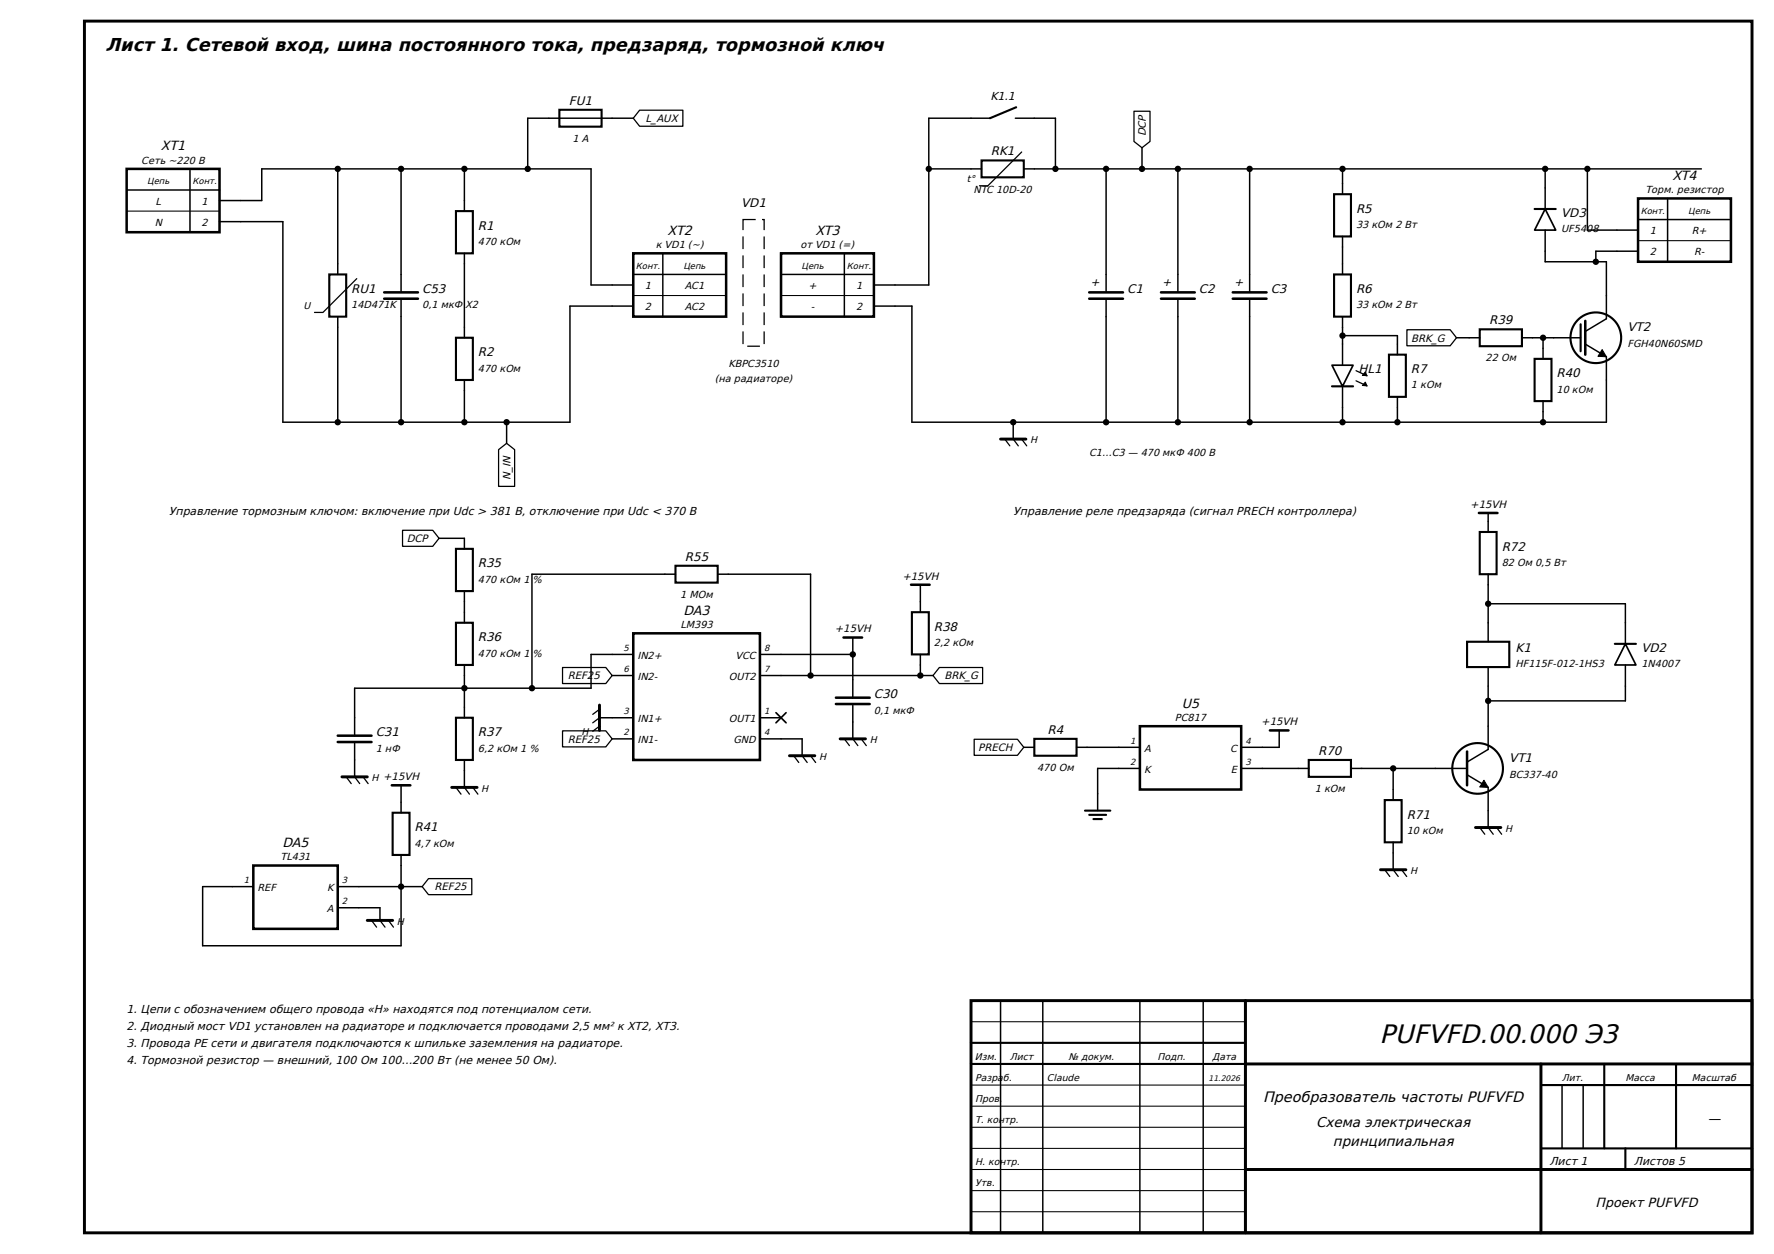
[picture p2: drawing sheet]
<svg xmlns="http://www.w3.org/2000/svg" width="420mm" height="297mm" viewBox="0 0 420 297" stroke-linecap="round" stroke-linejoin="round" font-family="sans-serif">
<path d="M20 5h395v287h-395zM230 237h185v55h-185z" fill="none" stroke="#000" stroke-width=".7" stroke-linecap="butt"/>
<g fill="none" stroke="#000" stroke-width=".35">
<path d="M150 28h-25v12M234.5 28h-14.5v39.5h-13M240.5 28h9.5v12M270.5 35v5M30 45h22M45 40v15M52 47.5h10v-7.5h78v27.5h10M52 52.5h15v47.5h68v-27.5h15M80 40v25M95 40v29.3M110 40v10M220 40h12.5"/>
<path d="M242.5 40h160.5M262 40v29.3M279 40v29.3M296 40v29.3M318 40v6M318 56v9M366 54.5v7.5h14.5v13.5l-5 3M366 40v9.5M376 40v14.5h12M388 52h22M388 59.5h-10v2.5M395 47v15"/>
<path d="M80 75v25M95 70.8v29.2M110 60v20M150 65h22M157 60v15M185 65h22M200 60v15M207 72.5h9v27.5h164.5v-15.5l-5-3M262 70.8v29.2M279 70.8v29.2M296 70.8v29.2M318 75v11.5"/>
<path d="M318 79.5h13v4.5M345 80h5.5M360.5 80h13.9M365.5 80v5M110 90v10M120 100v5M240 100v4M318 91.5v8.5M331 94v6M365.5 95v5M104 127.5h6v2.5M110 140v7.5"/>
<path d="M160 136h-34v27M170 136h22v24M218 138.5v6.5M352.5 121.5v4.5M352.5 136v16M110 157.5v12.5M145 160h5M150 155h-10v8h-56v11.2M180 155h22M180 160h41M202 151v14.2M218 155v5"/>
<path d="M352.5 158v19.5l-5 3M352.5 143h32.5v9.5M385 157.5v8.5h-32.5M84 175.7v8.3M110 180v6.5M142 170h8M145 175h5M180 170h5M180 175h10v4M202 166.7v8.3M242.5 177h2.5M255 177h15"/>
<path d="M303 173v4h-9M95 186v6.5M270 182h-10v10M294 182h16M320 182h27.5M330 182v7.5M330 199.5v6.5M347.5 183.5l5 3v9.5M80 210h20M80 215h10v3M95 202.5v21.5h-47v-14h12M237 237v55"/>
<path d="M247 237v55M270 237v55M285 237v55M370 257v15M375 257v15"/>
</g>
<g fill="none" stroke="#000" stroke-width=".5">
<path d="M132.5 26h10v4h-10zM232.5 38h10v4h-10zM240.7 25.4l-6.2 2.6M108 50h4v10h-4zM316 46h4v10h-4zM363.5 49.5h5M78 65h4v10h-4zM108 80h4v10h-4zM316 65h4v10h-4zM350.5 78h10v4h-10zM374.4 76.8v6.4M315.5 91.5h5"/>
<path d="M329 84h4v10h-4zM363.5 85h4v10h-4zM108 130h4v10h-4zM160 134h10v4h-10zM350.5 126h4v10h-4zM108 147.5h4v10h-4zM216 145h4v10h-4zM347.5 152h10v6h-10zM382.5 152.5h5M108 170h4v10h-4zM245 175h10v4h-10zM310 180h10v4h-10z"/>
<path d="M93 192.5h4v10h-4zM257 192h6M258 193h4M259 194h2M328 189.5h4v10h-4zM295 237v55M230 247h65M230 252h65M365 257h50M380 252v20M397 252v20M365 272h50"/>
<path d="M385 272v5"/>
<circle cx="378" cy="80" r="6"/>
<circle cx="350" cy="182" r="6"/>
</g>
<g fill="none" stroke="#000" stroke-width=".7">
<path d="M237 104h6M142 167v6M187 179h6M199 175h6M81 184h6M107 186.5h6M349.5 196h6M87 218h6M327 206h6M295 237v55M295 252h120M365 252v40"/>
<path d="M295 277h120"/>
</g>
<path d="M30 50h22M388 57h22M150 70h22M185 70h22M230 242h65M230 257h65M230 262h65M230 267h65M230 272h65M230 277h65M230 282h65M230 287h65" fill="none" stroke="#000" stroke-width=".25"/>
<g fill="none" stroke="#000" stroke-width=".6">
<path d="M30 40h22v15h-22zM388 47h22v15h-22zM91 69.3h8M91 70.8h8M150 60h22v15h-22zM185 60h22v15h-22zM258 69.3h8M258 70.8h8M275 69.3h8M275 70.8h8M292 69.3h8M292 70.8h8"/>
<path d="M375.5 76v8M215.8 138.5h4.4M350.3 121.5h4.4M150 150h30v30h-30zM199.8 151h4.4M80 174.2h8M80 175.7h8M198 165.2h8M198 166.7h8M270 172h24v15h-24zM300.8 173h4.4M347.5 178v8"/>
<path d="M92.8 186h4.4M60 205h20v15h-20z"/>
</g>
<g fill="none" stroke="#000" stroke-width=".3">
<path d="M151.5 26.1h10.2v3.8h-10.2l-1.5-1.9zM242 36l-8 8h-2M268.6 26.4h3.8v7.1l-1.9 1.5-1.9-1.5zM84.5 66l-8 8h-2M333.2 78.1h10.3l1.5 1.9-1.5 1.9h-10.3zM321.2 87.8l2.6 1.2M321.2 90.2l2.6 1.2M118.1 106.5l1.9-1.5 1.9 1.5v8.7h-3.8zM238 104l1.2 1.6M240 104l1.2 1.6M242 104l1.2 1.6M95.3 125.6h7.2l1.5 1.9-1.5 1.9h-7.2z"/>
<path d="M133.2 158.1h10.3l1.5 1.9-1.5 1.9h-10.3zM222.5 158.1h10.2v3.8h-10.2l-1.5-1.9zM133.2 173.1h10.3l1.5 1.9-1.5 1.9h-10.3zM142 172l-1.6 1.2M142 170l-1.6 1.2M142 168l-1.6 1.2M188 179l1.2 1.6M190 179l1.2 1.6M192 179l1.2 1.6M200 175l1.2 1.6M202 175l1.2 1.6M204 175l1.2 1.6"/>
<path d="M230.7 175.1h10.3l1.5 1.9-1.5 1.9h-10.3zM82 184l1.2 1.6M84 184l1.2 1.6M86 184l1.2 1.6M108 186.5l1.2 1.6M110 186.5l1.2 1.6M112 186.5l1.2 1.6M350.5 196l1.2 1.6M352.5 196l1.2 1.6M354.5 196l1.2 1.6M88 218l1.2 1.6M90 218l1.2 1.6"/>
<path d="M92 218l1.2 1.6M101.5 208.1h10.2v3.8h-10.2l-1.5-1.9zM328 206l1.2 1.6M330 206l1.2 1.6M332 206l1.2 1.6"/>
</g>
<g fill="#000">
<path d="M323.4 88.1l.4 .9-1.1-.1zM323.4 90.5l.4 .9-1.1-.1zM379.5 82.8l1 1.7-2-.1zM351.5 184.8l1 1.7-2-.1z"/>
<path d="M180.5 51.9h.6v2.6h-.3v-2.5h.2v.2h-.5zM180.8 56h.3v3h-.3zM180.8 60.5h.3v3h-.3zM180.8 65h.3v3h-.3zM180.8 69.5h.3v3h-.3zM180.8 74h.3v3h-.3zM180.8 78.5h.3v3h-.3zM177 81.8h3v.3h-3zM175.8 78.5h.3v3h-.3zM175.8 74h.3v3h-.3zM175.8 69.5h.3v3h-.3zM175.8 65h.3v3h-.3zM175.8 60.5h.3v3h-.3zM175.8 56h.3v3h-.3zM175.8 51.9h3.2v.3h-3v-.2h.1v2.5h-.3z"/>
<circle cx="80" cy="40" r=".75"/>
<circle cx="95" cy="40" r=".75"/>
<circle cx="110" cy="40" r=".75"/>
<circle cx="125" cy="40" r=".75"/>
<circle cx="220" cy="40" r=".75"/>
<circle cx="250" cy="40" r=".75"/>
<circle cx="262" cy="40" r=".75"/>
<circle cx="270.5" cy="40" r=".75"/>
<circle cx="279" cy="40" r=".75"/>
<circle cx="296" cy="40" r=".75"/>
<circle cx="318" cy="40" r=".75"/>
<circle cx="366" cy="40" r=".75"/>
<circle cx="376" cy="40" r=".75"/>
<circle cx="318" cy="79.5" r=".75"/>
<circle cx="365.5" cy="80" r=".75"/>
<circle cx="378" cy="62" r=".75"/>
<circle cx="80" cy="100" r=".75"/>
<circle cx="95" cy="100" r=".75"/>
<circle cx="110" cy="100" r=".75"/>
<circle cx="120" cy="100" r=".75"/>
<circle cx="240" cy="100" r=".75"/>
<circle cx="262" cy="100" r=".75"/>
<circle cx="279" cy="100" r=".75"/>
<circle cx="296" cy="100" r=".75"/>
<circle cx="318" cy="100" r=".75"/>
<circle cx="331" cy="100" r=".75"/>
<circle cx="365.5" cy="100" r=".75"/>
<circle cx="192" cy="160" r=".75"/>
<circle cx="202" cy="155" r=".75"/>
<circle cx="218" cy="160" r=".75"/>
<circle cx="352.5" cy="143" r=".75"/>
<circle cx="110" cy="163" r=".75"/>
<circle cx="126" cy="163" r=".75"/>
<circle cx="352.5" cy="166" r=".75"/>
<circle cx="330" cy="182" r=".75"/>
<circle cx="95" cy="210" r=".75"/>
</g>
<path d="M366 49.5l2.5 5h-5zM315.5 86.5h5l-2.5 5zM385 152.5l2.5 5h-5zM183.8 168.8l2.4 2.4M186.2 168.8l-2.4 2.4" fill="none" stroke="#000" stroke-width=".4"/>
<path d="M323.4 88.1l.4 .9-1.1-.1zM323.4 90.5l.4 .9-1.1-.1zM379.5 82.8l1 1.7-2-.1zM351.5 184.8l1 1.7-2-.1z" fill="none" stroke="#000" stroke-width=".24"/>
<text font-size="6.2" x="326.8" y="247">PUFVFD.00.000 Э3</text>
<text font-size="4.3" x="25" y="12">Лист 1. Сетевой вход, шина постоянного тока, предзаряд, тормозной ключ</text>
<text font-size="3.5" x="299.2" y="261">Преобразователь частоты PUFVFD</text>
<g font-size="3.3">
<text x="311.7" y="267">Схема электрическая</text>
<text x="315.7" y="271.5">принципиальная</text>
</g>
<g font-size="3.1">
<text x="38.1" y="35.6">XT1</text>
<text x="396.1" y="42.6">XT4</text>
<text x="158.1" y="55.6">XT2</text>
<text x="193.1" y="55.6">XT3</text>
<text x="161.9" y="145.6">DA3</text>
<text x="279.9" y="167.6">U5</text>
<text x="66.9" y="200.6">DA5</text>
<text x="404.5" y="266">—</text>
<text x="377.9" y="286">Проект PUFVFD</text>
</g>
<g font-size="2.9">
<text x="134.8" y="24.8">FU1</text>
<text x="234.7" y="36.8">RK1</text>
<text x="175.6" y="49">VD1</text>
<text x="321.2" y="50.4">R5</text>
<text x="369.8" y="51.4">VD3</text>
<text x="113.2" y="54.4">R1</text>
<text x="83.2" y="69.4">RU1</text>
<text x="100" y="69.4">C53</text>
<text x="267" y="69.4">C1</text>
<text x="284" y="69.4">C2</text>
<text x="301" y="69.4">C3</text>
<text x="321.2" y="69.4">R6</text>
<text x="352.7" y="76.8">R39</text>
<text x="385.5" y="78.5">VT2</text>
<text x="113.2" y="84.4">R2</text>
<text x="321.8" y="88.4">HL1</text>
<text x="334.2" y="88.4">R7</text>
<text x="368.7" y="89.4">R40</text>
<text x="355.7" y="130.4">R72</text>
<text x="113.2" y="134.4">R35</text>
<text x="162.2" y="132.8">R55</text>
<text x="221.2" y="149.4">R38</text>
<text x="113.2" y="151.9">R36</text>
<text x="359" y="154.5">K1</text>
<text x="388.8" y="154.4">VD2</text>
<text x="207" y="165.4">C30</text>
<text x="248.1" y="173.8">R4</text>
<text x="89" y="174.4">C31</text>
<text x="113.2" y="174.4">R37</text>
<text x="312.2" y="178.8">R70</text>
<text x="357.5" y="180.5">VT1</text>
<text x="98.2" y="196.9">R41</text>
<text x="333.2" y="193.9">R71</text>
</g>
<g font-size="2.7">
<text x="234.6" y="23.8">K1.1</text>
<text x="258.3" y="67.7">+</text>
<text x="275.3" y="67.7">+</text>
<text x="292.3" y="67.7">+</text>
<text x="40" y="122">Управление тормозным ключом: включение при Udc &gt; 381 В, отключение при Udc &lt; 370 В</text>
<text x="240" y="122">Управление реле предзаряда (сигнал PRECH контроллера)</text>
<text x="30" y="240">1. Цепи с обозначением общего провода «H» находятся под потенциалом сети.</text>
<text x="30" y="244">2. Диодный мост VD1 установлен на радиаторе и подключается проводами 2,5 мм² к XT2, XT3.</text>
<text x="30" y="248">3. Провода PE сети и двигателя подключаются к шпильке заземления на радиаторе.</text>
<text x="30" y="252">4. Тормозной резистор — внешний, 100 Ом 100…200 Вт (не менее 50 Ом).</text>
<text x="367" y="276">Лист 1</text>
<text x="387" y="276">Листов 5</text>
</g>
<g font-size="2.5">
<text x="152.9" y="28.9">L_AUX</text>
<text x="271.4" y="32.3" transform="rotate(-90 271.4 32.3)">DCP</text>
<text x="334.3" y="80.9">BRK_G</text>
<text x="120.9" y="113.7" transform="rotate(-90 120.9 113.7)">N_IN</text>
<text x="348.2" y="120.3">+15VH</text>
<text x="96.3" y="128.4">DCP</text>
<text x="213.7" y="137.3">+15VH</text>
<text x="197.7" y="149.8">+15VH</text>
<text x="134.5" y="160.9">REF2</text>
<text x="140.6" y="160.9">5</text>
<text x="223.7" y="160.9">BRK_G</text>
<text x="298.7" y="171.8">+15VH</text>
<text x="134.5" y="175.9">REF25</text>
<text x="231.7" y="177.9">PRECH</text>
<text x="102.9" y="210.9">REF25</text>
</g>
<g font-size="2.4">
<text x="135.6" y="33.6">1 А</text>
<text x="33.5" y="38.8">Сеть ~220 В</text>
<text x="230.6" y="45.6">NTC 10D-20</text>
<text x="389.7" y="45.8">Торм. резистор</text>
<text x="36.6" y="53.5">N</text>
<text x="36.9" y="48.5">L</text>
<text x="47.8" y="48.5">1</text>
<text x="47.8" y="53.5">2</text>
<text x="321.2" y="54">33 кОм 2 Вт</text>
<text x="113.2" y="58">470 кОм</text>
<text x="155.3" y="58.8">к VD1 (~)</text>
<text x="189.6" y="58.8">от VD1 (=)</text>
<text x="369.8" y="55">UF5408</text>
<text x="390.8" y="55.5">1</text>
<text x="400.7" y="55.5">R+</text>
<text x="390.8" y="60.5">2</text>
<text x="401.3" y="60.5">R-</text>
<text x="152.8" y="68.5">1</text>
<text x="162.2" y="68.5">AC1</text>
<text x="191.5" y="68.5">+</text>
<text x="202.8" y="68.5">1</text>
<text x="83.2" y="73">14D471K</text>
<text x="100" y="73">0,1 мкФ</text>
<text x="110.2" y="73">X2</text>
<text x="152.8" y="73.5">2</text>
<text x="162.2" y="73.5">AC2</text>
<text x="192.1" y="73.5">-</text>
<text x="202.8" y="73.5">2</text>
<text x="321.2" y="73">33 кОм 2 Вт</text>
<text x="385.5" y="82.2">FGH40N60SMD</text>
<text x="113.2" y="88">470 кОм</text>
<text x="172.5" y="87">KBPC3510</text>
<text x="351.9" y="85.6">22 Ом</text>
<text x="169.3" y="90.5">(на радиаторе)</text>
<text x="334.2" y="92">1 кОм</text>
<text x="368.7" y="93">10 кОм</text>
<text x="258" y="108">C1…C3 — 470 мкФ 400 В</text>
<text x="113.2" y="138">470 кОм 1</text>
<text x="126.2" y="138">%</text>
<text x="355.7" y="134">82 Ом 0,5 Вт</text>
<text x="161.1" y="141.6">1 МОм</text>
<text x="161.2" y="148.8">LM393</text>
<text x="113.2" y="155.5">470 кОм 1</text>
<text x="126.2" y="155.5">%</text>
<text x="151" y="156">IN2+</text>
<text x="174.2" y="156">VCC</text>
<text x="221.2" y="153">2,2 кОм</text>
<text x="151" y="161">IN2-</text>
<text x="172.6" y="161">OUT2</text>
<text x="359" y="158">HF115F-012-1HS3</text>
<text x="388.8" y="158">1N4007</text>
<text x="151" y="171">IN1+</text>
<text x="172.6" y="171">OUT1</text>
<text x="207" y="169">0,1 мкФ</text>
<text x="278.3" y="170.8">PC817</text>
<text x="89" y="178">1 нФ</text>
<text x="113.2" y="178">6,2 кОм 1 %</text>
<text x="151" y="176">IN1-</text>
<text x="173.7" y="176">GND</text>
<text x="271" y="178">A</text>
<text x="291.4" y="178">C</text>
<text x="245.7" y="182.6">470 Ом</text>
<text x="271" y="183">K</text>
<text x="291.5" y="183">E</text>
<text x="357.5" y="184.2">BC337-40</text>
<text x="311.4" y="187.6">1 кОм</text>
<text x="333.2" y="197.5">10 кОм</text>
<text x="66.5" y="203.8">TL431</text>
<text x="98.2" y="200.5">4,7 кОм</text>
<text x="61" y="211">REF</text>
<text x="77.4" y="216">A</text>
<text x="77.5" y="211">K</text>
</g>
<g font-size="2.3">
<text x="229" y="43.2">t°</text>
<text x="71.9" y="73.2">U</text>
<text x="244" y="105">H</text>
<text x="137.8" y="174.2">H</text>
<text x="194" y="180">H</text>
<text x="206" y="176">H</text>
<text x="88" y="185">H +15VH</text>
<text x="114" y="187.5">H</text>
<text x="356.5" y="197">H</text>
<text x="334" y="207">H</text>
<text x="94" y="219">H</text>
<text x="230.9" y="251">Изм.</text>
<text x="239.2" y="251">Лист</text>
<text x="253.1" y="251">№ докум.</text>
<text x="274.2" y="251">Подп.</text>
<text x="287.2" y="251">Дата</text>
<text x="231" y="256">Разра</text>
<text x="237.6" y="256">б.</text>
<text x="248" y="256">Claude</text>
<text x="370" y="256">Лит.</text>
<text x="385" y="256">Масса</text>
<text x="400.8" y="256">Масштаб</text>
<text x="231" y="261">Пров.</text>
<text x="231" y="266">Т. контр.</text>
<text x="231" y="276">Н. контр.</text>
<text x="231" y="281">Утв.</text>
</g>
<g font-size="2.1">
<text x="34.9" y="43.6">Цепь</text>
<text x="45.6" y="43.6">Конт.</text>
<text x="388.6" y="50.6">Конт.</text>
<text x="399.9" y="50.6">Цепь</text>
<text x="150.6" y="63.6">Конт.</text>
<text x="161.9" y="63.6">Цепь</text>
<text x="189.9" y="63.6">Цепь</text>
<text x="200.6" y="63.6">Конт.</text>
<text x="147.7" y="154.2">5</text>
<text x="181" y="154.2">8</text>
<text x="147.7" y="159.2">6</text>
<text x="181" y="159.2">7</text>
<text x="147.7" y="169.2">3</text>
<text x="181" y="169.2">1</text>
<text x="147.7" y="174.2">2</text>
<text x="181" y="174.2">4</text>
<text x="267.7" y="176.2">1</text>
<text x="295" y="176.2">4</text>
<text x="267.7" y="181.2">2</text>
<text x="295" y="181.2">3</text>
<text x="57.7" y="209.2">1</text>
<text x="81" y="209.2">3</text>
<text x="81" y="214.2">2</text>
</g>
<text font-size="1.9" x="286.3" y="256">11.2026</text>
</svg>
